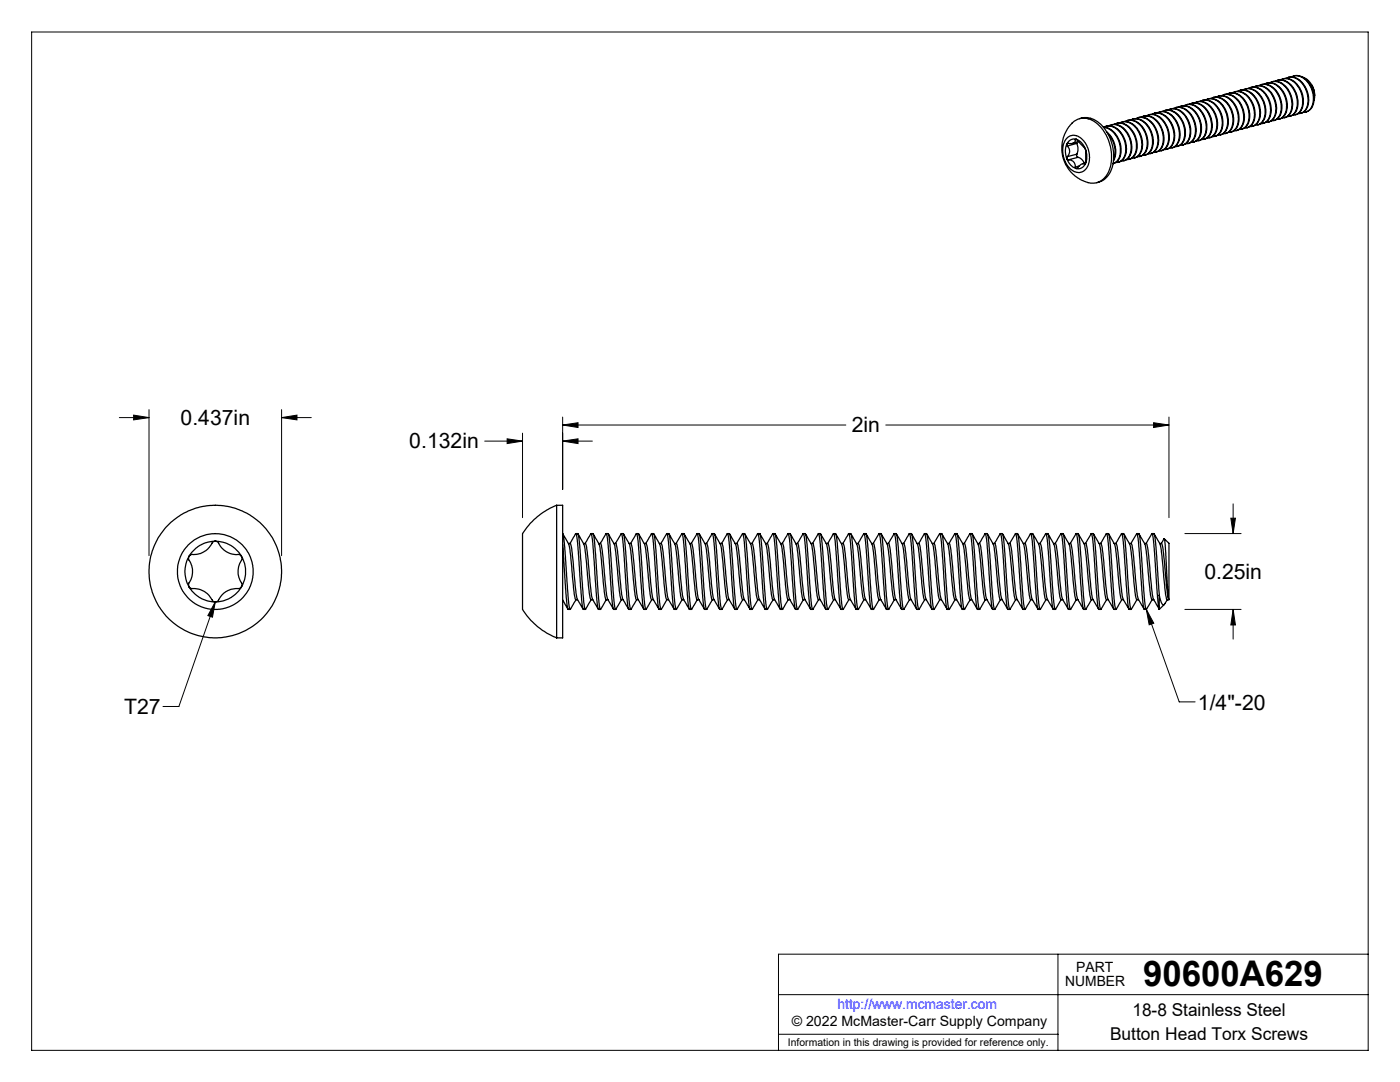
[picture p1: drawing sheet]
<svg xmlns="http://www.w3.org/2000/svg" width="279mm" height="216mm" viewBox="0 0 279 216" stroke-linecap="round" stroke-linejoin="round" font-family="sans-serif">
<g fill="none" stroke="#000" stroke-width=".2">
<path d="M6.3 6.4h266.7v203.2h-266.7zM23.8 83.3h5.9M26.7 82.8l3 .5-3 .5zM29.7 81.7v29.2M56.2 83.3l3.1-.5v1zM56.2 81.7v29.2M56.2 83.3h5.9M96.7 88h7.6M101.2 87.6l3.1 .4-3.1 .5zM104.3 86.4v16.9M112.3 88l3.1-.4v.9zM112.3 84.8l3.1-.5v1z"/>
<path d="M112.3 83.2v14.4M112.3 88h5.9M112.3 84.8h56.5M176.8 84.8h56.5M230.2 84.3l3.1 .5-3.1 .5zM233.3 83.2v20.1M236.5 106.5h11.2M245.6 103.4h1l-.5 3.1zM246.1 100.5v6M43 120.1l-7.3 20.9h-3.2M43 120.1l-.6 3.1-.9-.4zM228.8 121.6l6.5 18.5h3.2"/>
<path d="M228.8 121.6l1.5 2.8-1 .3zM236.5 121.6h11.2M246.1 121.6l.5 3.1h-1zM246.1 121.6v5.9M155.4 198.5h117.6M211.1 190.4v19.2M273 190.4h-117.6v19.2M155.4 206.4h55.7"/>
</g>
<g fill="#000">
<path d="M26.7 82.8l3 .5-3 .5zM56.2 83.3l3.1-.5v1zM101.2 87.6l3.1 .4-3.1 .5zM112.3 88l3.1-.4v.9zM245.6 103.4h1l-.5 3.1zM246.1 121.6l.5 3.1h-1zM112.3 84.8l3.1-.5v1zM230.2 84.3l3.1 .5-3.1 .5z"/>
<path d="M43 120.1l-.6 3.1-.9-.4zM228.8 121.6l1.5 2.8-1 .3z"/>
</g>
<g fill="none" stroke="#000" stroke-width=".25">
<path d="M240.6 19.9a3 3 0 0 1 3.8 2 4 4 0 0 1-.4 4.8l-1 .3M241 19.8a3.3 3.3 0 0 1 3.7 2.4 3.6 3.6 0 0 1-.8 4.6l-.4 .1M241.6 19.6a2.97 2.97 0 0 1 3.9 2 3.8 3.8 0 0 1-.6 4.9l-.8 .2M242.1 19.5a3.3 3.3 0 0 1 3.7 2.4 4 4 0 0 1-.5 4.4l-.7 .3M242.7 19.4a2.9 2.9 0 0 1 3.7 1.6 4.2 4.2 0 0 1-.1 5l-.5 .3-.7 .1M243.2 19.2a3.3 3.3 0 0 1 3.7 2.5 3.8 3.8 0 0 1-.7 4.4l-.6 .3M243.8 19.1a2.78 2.78 0 0 1 3.5 1.3 4.5 4.5 0 0 1 .2 5.2l-.4 .3-.9 .2M244.2 18.9a3.4 3.4 0 0 1 3.8 2.7 3.5 3.5 0 0 1-.9 4.3l-.4 .2M244.8 18.8a2.97 2.97 0 0 1 3.9 2 3.9 3.9 0 0 1-.5 4.8l-.9 .2M245.3 18.6a3.2 3.2 0 0 1 3.7 2.3 4 4 0 0 1-.5 4.5l-.7 .4M245.9 18.5a2.79 2.79 0 0 1 3.6 1.5 4.3 4.3 0 0 1 0 5.1l-.4 .3-.7 .1M246.4 18.3a3.1 3.1 0 0 1 3.5 2.2 4.1 4.1 0 0 1-.3 4.7l-.8 .3"/>
<path d="M247 18.2a2.84 2.84 0 0 1 3.7 1.7 4.2 4.2 0 0 1-.2 5l-.6 .3-.5 .1M247.4 18a3.4 3.4 0 0 1 3.8 2.7 3.5 3.5 0 0 1-.9 4.4l-.4 .1M248 17.9a3 3 0 0 1 3.9 2 3.9 3.9 0 0 1-.4 4.8l-1 .3M248.5 17.7a3.5 3.5 0 0 1 3.8 2.9 3.4 3.4 0 0 1-1 4.2l-.3 .1M249.1 17.6a2.96 2.96 0 0 1 3.8 1.9 4.1 4.1 0 0 1-.2 4.8l-.5 .3-.6 .1M249.6 17.5a3.3 3.3 0 0 1 3.6 2.3 3.8 3.8 0 0 1-.5 4.6l-.6 .2M250.2 17.4a2.9 2.9 0 0 1 3.7 1.6 4 4 0 0 1-.3 5.1l-.9 .3M250.6 17.2a3.2 3.2 0 0 1 3.7 2.3 3.8 3.8 0 0 1-.7 4.7l-.5 .1M251.2 17.1a2.97 2.97 0 0 1 3.9 1.9 3.8 3.8 0 0 1-.5 4.9l-.9 .2M251.7 16.9a3.3 3.3 0 0 1 3.8 2.6 3.5 3.5 0 0 1-.9 4.4l-.4 .2M252.3 16.8a2.72 2.72 0 0 1 3.5 1.3 4.3 4.3 0 0 1 .1 5.3l-.2 .2-.9 .2M252.8 16.6a3.3 3.3 0 0 1 3.7 2.5 3.8 3.8 0 0 1-.7 4.5l-.5 .2"/>
<path d="M253.4 16.5a2.79 2.79 0 0 1 3.6 1.5 4.4 4.4 0 0 1 .1 5l-.5 .4-.7 .1M253.9 16.3a3.1 3.1 0 0 1 3.5 2.2 4.1 4.1 0 0 1-.4 4.7l-.7 .3M254.5 16.2a2.97 2.97 0 0 1 3.8 2 3.8 3.8 0 0 1-.4 4.8l-1 .2M254.9 16.1a3.3 3.3 0 0 1 3.8 2.6 3.5 3.5 0 0 1-.9 4.4l-.4 .1M255.6 15.9a2.79 2.79 0 0 1 3.6 1.5 4.6 4.6 0 0 1 .1 5.1l-.5 .3-.8 .2M256 15.7a3.5 3.5 0 0 1 3.8 2.7 3.7 3.7 0 0 1-.7 4.2l-.6 .3M256.6 15.6a3 3 0 0 1 3.9 2 4 4 0 0 1-.5 4.8l-.9 .3M257.1 15.5a3.4 3.4 0 0 1 3.7 2.6 3.6 3.6 0 0 1-.8 4.4l-.5 .1M257.7 15.3a3 3 0 0 1 3.8 2 4 4 0 0 1-.3 4.7l-.6 .4h-.5M258.1 15.2a3.3 3.3 0 0 1 3.7 2.4 3.6 3.6 0 0 1-.6 4.5l-.6 .2M260 15.4a4 4 0 0 1 2.2 4.6M261.8 16.9l.4 1 .2 1.2"/>
<path d="M212.8 27.7l.8-.6h1.2l1 .5 .9 1 .5 1.4 .3 1.5-.4 1.6-.8 1-.8 .3-1.2-.2-.8-.7-.8-1-.5-1.4-.1-1.5 .2-.9zM212.9 28.8l-.3 1 .3 1.9M212.9 31.7l.8 1.2 1.1 .7M212.9 31.7l.3 .2M212.9 28.8l.1 .3M213 29.1a1.45 1.45 0 0 1 0 2.2M213 31.3l-.1 .4M213.2 31.9a1.29 1.29 0 0 1 1.4 1.4M214 24.5l.2-.2a3.7 3.7 0 0 1 5.2 .8l1.3 1.8 .9 2.2 .2 1.6v1.3l-.2 1.2-.3 1a3.5 3.5 0 0 1-5.3 1.8l-1.4-.9-1.2-1.2-.8-1.3-.6-1.7-.1-1.8 .3-1.7 .8-1.6zM214.6 27.9a.94 .94 0 0 1-1.4 .7l-.3 .2M214.6 33.3l.2 .3M214.8 27.8l.6 .3 .5 .4 .7 1.2"/>
<path d="M214.8 27.8l-.6-.1-.5 .2-.5 .4-.3 .5M214.8 27.8l1.8 1.9M214.8 27.8l-.2 .1M214.8 28.4l.1 .2M214.9 27.8l-.3 .1M214.9 30.8v.4l.2 .2M214.9 28.6l.2 .8v.7l-.2 .7M214.9 28.6l-1.9 .5M214.9 30.8l-1.9 .5M215.1 31.4l.7 .3 .6 .9M215.1 31.4l-1.9 .5M215.3 28.3l-1.2 .3"/>
<path d="M215.4 33.1l-.8 .2M215.4 23.7l.5-.1a4.9 4.9 0 0 1 5.2 3l.8 1.9 .3 2v1.4l-.2 1.5-.4 1-.5 .7a3.2 3.2 0 0 1-1.8 1.2l-.4 .1M216.4 32.8a.9 .9 0 0 0-1.2 .5l-.4 .3M216.6 32.7l-.2 .1M216.6 29.7l.3 1.1v.9l-.3 1M216.6 32.7l-.3 .4-.6 .5h-.9M216.6 29.7v3M216.7 32.5l-.7 .2M220.2 25.4a4.3 4.3 0 0 1 3.4 4 2.79 2.79 0 0 1-1.5 3.2M220.8 25.2a3.1 3.1 0 0 1 3.5 2.1 4.1 4.1 0 0 1-.3 4.7l-.8 .4M220.8 25.2h-.1M220.9 26.3a4.9 4.9 0 0 1 1.3 5.8"/>
<path d="M221.1 26.6a5.1 5.1 0 0 1 1.1 5.2M221.3 25.1a2.84 2.84 0 0 1 3.7 1.6 4.2 4.2 0 0 1-.2 5.1l-.4 .2-.6 .1M221.8 24.9a3.5 3.5 0 0 1 3.8 2.8 3.5 3.5 0 0 1-1 4.3h-.2M222.4 24.8a2.96 2.96 0 0 1 3.8 1.8 3.9 3.9 0 0 1-.5 5l-.9 .3M222.7 32.4a2.23 2.23 0 0 0 2-2.6 4.5 4.5 0 0 0-3.3-4.6h-.5l-.7 .2a4 4 0 0 1 3.5 3.6 2.93 2.93 0 0 1-1.6 3.7M222.8 24.6a3.5 3.5 0 0 1 3.9 2.8 3.6 3.6 0 0 1-.9 4.2l-.5 .2M223.4 24.5a3 3 0 0 1 3.9 2 4 4 0 0 1-.4 4.8l-1 .3M223.9 24.3a3.2 3.2 0 0 1 3.6 2.2 3.9 3.9 0 0 1-.6 4.8l-.5 .2M224.4 32l-.1 .1M224.5 24.2a2.97 2.97 0 0 1 3.9 2 4 4 0 0 1-.5 4.8l-.5 .3h-.4M225 24.1a3.3 3.3 0 0 1 3.7 2.6 3.5 3.5 0 0 1-.8 4.4l-.4 .1M225.6 24a2.9 2.9 0 0 1 3.7 1.6 4.3 4.3 0 0 1-.1 5l-.6 .3-.6 .1"/>
<path d="M226 23.8a3.3 3.3 0 0 1 3.8 2.4 3.8 3.8 0 0 1-.7 4.5l-.6 .2M226.7 23.7a2.79 2.79 0 0 1 3.6 1.5 4.2 4.2 0 0 1-.1 5.2l-1.1 .3M227.1 23.5a3.4 3.4 0 0 1 3.8 2.6 3.5 3.5 0 0 1-.9 4.4l-.4 .2M227.7 23.4a2.97 2.97 0 0 1 3.9 2 4 4 0 0 1-.4 4.7l-.6 .3h-.4M228.2 23.2a3.3 3.3 0 0 1 3.8 2.7 3.5 3.5 0 0 1-.9 4.3l-.4 .2M228.8 23.1a2.79 2.79 0 0 1 3.6 1.5 4.4 4.4 0 0 1 0 5.1l-.4 .3-.8 .1M229.4 22.9a3.2 3.2 0 0 1 3.5 2.3 3.8 3.8 0 0 1-.6 4.6l-.6 .3M229.4 22.9h-.2M229.9 22.8a2.84 2.84 0 0 1 3.7 1.6 4.2 4.2 0 0 1-.2 5.1l-.5 .3h-.6M230.3 22.6a3.4 3.4 0 0 1 3.8 2.7 3.8 3.8 0 0 1-.6 4.2l-.7 .3M230.9 22.5a3 3 0 0 1 3.9 2 4 4 0 0 1-.3 4.7l-.4 .2-.7 .2M231.4 22.3a3.4 3.4 0 0 1 3.8 2.7 3.6 3.6 0 0 1-.9 4.4l-.4 .1"/>
<path d="M232 22.2a2.99 2.99 0 0 1 3.8 1.9 4 4 0 0 1-.4 4.9l-.9 .3M232.4 22a3.3 3.3 0 0 1 3.7 2.3 3.8 3.8 0 0 1-.6 4.7l-.6 .2M233.1 21.9a2.91 2.91 0 0 1 3.8 1.9 4.1 4.1 0 0 1-.2 4.8l-.5 .3-.7 .1M233.5 21.8a3.3 3.3 0 0 1 3.7 2.4 3.8 3.8 0 0 1-.6 4.5l-.6 .2M234.1 21.7a2.97 2.97 0 0 1 3.9 1.9 4 4 0 0 1-.4 4.8l-1 .3M234.6 21.5a3.3 3.3 0 0 1 3.8 2.6 3.5 3.5 0 0 1-1 4.5h-.3M235.2 21.4a2.81 2.81 0 0 1 3.6 1.5 4.5 4.5 0 0 1 .1 5l-.5 .4-.7 .1M235.7 21.2a3.3 3.3 0 0 1 3.7 2.5 3.9 3.9 0 0 1-.6 4.4l-.6 .3M236.3 21.1a2.79 2.79 0 0 1 3.6 1.5 4.3 4.3 0 0 1 0 5.1l-.4 .3-.8 .1M236.7 20.9a3 3 0 0 1 3.5 2 4.3 4.3 0 0 1-.2 4.8l-.8 .4M237.3 20.8a2.97 2.97 0 0 1 3.9 2 4 4 0 0 1-.3 4.7l-.6 .3h-.5M237.8 20.6a3.1 3.1 0 0 1 3.6 2.3 3.9 3.9 0 0 1-.5 4.6l-.6 .3"/>
<path d="M238.4 20.5a2.81 2.81 0 0 1 3.6 1.5 4.4 4.4 0 0 1 0 5.1l-.4 .3-.7 .2M238.9 20.3a3.5 3.5 0 0 1 3.8 2.8 3.5 3.5 0 0 1-.8 4.2l-.5 .2M239.5 20.2a2.96 2.96 0 0 1 3.8 1.8 4.1 4.1 0 0 1-.2 4.8l-.4 .3-.8 .2M240 20a3.4 3.4 0 0 1 3.7 2.7 3.7 3.7 0 0 1-.7 4.3l-.6 .2M37.7 111a6.1 6.1 0 0 0 0 6.1M37.7 117.1a6.1 6.1 0 0 0 5.3 3M37.7 117.1l.4 .3a4.5 4.5 0 0 1 4.5 2.6l.4 .1M37.7 111l-.1 .4a4.7 4.7 0 0 1 .5 4.3l-.2 .4a.95 .95 0 0 0-.2 1M43 108a6 6 0 0 1 5.2 3M43 108a6.1 6.1 0 0 0-5.3 3M43 108h-.2a2.04 2.04 0 0 0-1 1.2 4.3 4.3 0 0 1-3.7 1.5l-.4 .3M43 108h.1a1.9 1.9 0 0 1 1 1.2 4.3 4.3 0 0 0 3.7 1.5l.4 .3"/>
<path d="M48.2 111a6.1 6.1 0 0 1 0 6.1M48.2 117.1a6 6 0 0 1-5.2 3M48.2 111v.1a1.05 1.05 0 0 1-.3 1.2 4.2 4.2 0 0 0 .4 4.3l-.1 .5M48.2 117.1l-.1 .1a.97 .97 0 0 1-1.1 .2 4.4 4.4 0 0 0-3.6 2.5l-.4 .2M111.1 100.8a13.1 13.1 0 0 0-6.8 5.8v14.8a6.6 6.6 0 0 0 2.1 2.8 15.3 15.3 0 0 0 4.7 3.1M111.1 100.8h1.2v26.5h-1.2M111.1 100.8v26.5M112.3 106.5l.4 2.8 .7 10.4 .4 1.9 1.2-1.9M112.3 119.7l1 1.9M112.3 108.7l.8 11.8 .2 1.1h.5M112.3 106.5l.2 .4a6.7 6.7 0 0 1 1.4 4.5l.7 7 .3 1.3M113.5 108.4h.3"/>
<path d="M113.8 108.4l1.1-1.9 .5 2.8 .7 11 .3 1.3h.4M113.8 108.4a22.9 22.9 0 0 1 .8 6l.3 3.1a5.6 5.6 0 0 0 1.2 3.6l.3 .5M114.9 106.5h.5l.2 1.1 .9 12.5 .3 1.5 1.2-1.9M114.9 119.7h.4M115.4 106.5l.2 .4a6.7 6.7 0 0 1 1.3 4.5l.7 6.8 .3 1.5M116.5 108.4a.4 .4 0 0 1 .4 .1 .4 .4 0 0 1 .1 .4l.9 8.6a5.7 5.7 0 0 0 1.4 3.8l.1 .3M116.8 108.4l1.2-1.9 .3 1.9 .9 11.9 .2 1.2 .4 .1M117.9 106.5h.5l.2 1.1 .9 11.8 .3 2.2 1.2-1.9M117.9 119.7h.4M118.4 106.5l.2 .4a6.7 6.7 0 0 1 1.4 4.5l.6 6.6 .4 1.7M119.5 108.4a.46 .46 0 0 1 .5 .2 .46 .46 0 0 1 .1 .5l.9 8.9a5.6 5.6 0 0 0 1.3 3.3l.1 .3M119.8 108.4l1.2-1.9 .2 .6 .2 1.9 .8 11.7 .2 .9h.5"/>
<path d="M121 119.7h.3M121 106.5h.4l.2 .9 .9 12.5 .2 1.5 .2 .2M121.4 106.5l.1 .2a6.7 6.7 0 0 1 1.3 2.9l1 9.5a.44 .44 0 0 0 .1 .5 .44 .44 0 0 0 .5 .1M122.5 108.4h.2a.34 .34 0 0 1 .3 .5l1 9.1a5.8 5.8 0 0 0 1.3 3.3l.1 .3M122.8 108.4l1.2-1.9 .4 2.2 .8 11.8 .3 1.1h.4M124 106.5h.4l.2 .7 .9 12.5 .3 1.7 .1 .2M124 119.7l-1.1 1.9M124.4 106.5l.1 .2a6.3 6.3 0 0 1 1.3 2.9l1 9.5a.43 .43 0 0 0 .6 .6M125.6 108.4a.39 .39 0 0 1 .4 .1 .39 .39 0 0 1 .1 .4l.9 8.6a5.4 5.4 0 0 0 1.2 3.6l.3 .5M125.9 108.4l1.1-1.9 .4 1.5 .8 12.3 .3 1.3h.4M127 106.5h.5l.2 1.3 .7 10.7 .3 2.4 .2 .7 1.2-1.9M127.1 119.7l-1.2 1.9"/>
<path d="M127.5 106.5l.4 .7a7.1 7.1 0 0 1 1.2 4.5l.7 7.4a.47 .47 0 0 0 .6 .6M128.6 108.4a.38 .38 0 0 1 .4 .1 .38 .38 0 0 1 .1 .4l.9 8.6a5.7 5.7 0 0 0 1.4 3.8l.1 .3M128.9 108.4l1.2-1.9 .3 1.9 .9 11.9 .2 1.2 .4 .1M130 106.5h.5l.2 1.1 .9 11.8 .3 2.2 1.2-1.9M130.5 106.5l.2 .4a6.7 6.7 0 0 1 1.4 4.5l.8 7.7a.47 .47 0 0 0 .5 .6M131.6 108.4h.3M131.9 108.4l1.2-1.9 .4 2.5 .8 11.1 .3 1.5M131.9 108.4a21.5 21.5 0 0 1 .8 6l.4 3.6a6.7 6.7 0 0 0 1.4 3.6M133.1 106.5h.4l.1 .1 .2 1.4 .8 11.7a2.9 2.9 0 0 0 .4 1.9l1.1-1.9M133.5 106.5l.1 .2a6.7 6.7 0 0 1 1.3 2.9l1 9.5a.47 .47 0 0 0 .6 .6M134.6 108.4h.4M134.9 108.4l1.2-1.9 .4 2.2 .8 11.8 .3 1.1h.4"/>
<path d="M135 108.4l.4 1.7 .7 7.9a5.6 5.6 0 0 0 1.3 3.3l.1 .3M136.1 106.5h.4l.2 .9 .8 11.4 .5 2.8 1.2-1.9M136.5 106.5l.1 .2a6.3 6.3 0 0 1 1.3 2.9l.8 7.9 .2 1.3 .2 .9M137.7 108.4a.39 .39 0 0 1 .4 .1 .39 .39 0 0 1 .1 .4l.9 8.6a6.2 6.2 0 0 0 1.3 3.8l.2 .3M138 108.4l1.1-1.9 .4 2.2 .9 11.8 .2 1.1h.4M139.1 106.5h.5l.2 1.3 .9 11.9 .3 1.9 1.2-1.9M139.1 119.7h.4M139.6 106.5l.2 .4a6.7 6.7 0 0 1 1.3 4.5l.9 7.7a.43 .43 0 0 0 .5 .6M140.7 108.4a.38 .38 0 0 1 .4 .1 .38 .38 0 0 1 .1 .4l.9 8.6a5.7 5.7 0 0 0 1.4 3.8l.1 .3M141 108.4l1.2-1.9 .4 2.8 .8 11 .2 1.3h.4M142.2 106.5h.4l.2 1.1 .9 11.8 .3 2.2 1.2-1.9M142.6 106.5l.2 .4a6.7 6.7 0 0 1 1.4 4.5l.6 6.8 .4 1.5"/>
<path d="M143.7 108.4a.49 .49 0 0 1 .5 .2 .49 .49 0 0 1 .1 .5l.9 8.7a6.5 6.5 0 0 0 1.4 3.8M144 108.4l1.2-1.9 .4 2.5 .8 11.7 .2 .8 .5 .1M145.2 119.7h.3M145.2 106.5h.4l.1 .1 .2 1.6 .8 11.2 .2 1.8 .2 .4M145.6 106.5l.4 .7a5.7 5.7 0 0 1 1.2 3.9l.8 8a.47 .47 0 0 0 .6 .6M146.7 108.4a.46 .46 0 0 1 .5 .2 .46 .46 0 0 1 .1 .5l.9 8.9a5.6 5.6 0 0 0 1.3 3.3l.2 .3M147 108.4l1.2-1.9 .4 1.7 .9 12.5 .2 .9h.4M148.2 106.5h.4l.2 .9 1 12.5 .2 1.5 .1 .2M148.2 119.7l-1.1 1.9M148.6 106.5l.1 .2a6.3 6.3 0 0 1 1.3 2.9l1 9.5a.44 .44 0 0 0 .1 .5 .44 .44 0 0 0 .5 .1M149.8 108.4a.39 .39 0 0 1 .4 .1 .39 .39 0 0 1 .1 .4l.9 8.9a5.9 5.9 0 0 0 1.3 3.5l.2 .3M150.1 108.4l1.1-1.9 .4 2.2 .9 11.8 .2 1.1h.4"/>
<path d="M151.2 106.5h.5l.2 1.3 .9 11.9 .3 1.9 1.2-1.9M151.3 119.7l-1.2 1.9M151.7 106.5l.1 .2a6.9 6.9 0 0 1 1.4 4.7l.9 7.7a.43 .43 0 0 0 .5 .6M152.8 108.4h.3M153.1 108.4l1.2-1.9 .4 2.8 .8 11 .2 1.3h.4M153.1 108.4a22.9 22.9 0 0 1 .8 6l.3 3.1a5.6 5.6 0 0 0 1.2 3.6l.3 .5M154.3 106.5h.4l.2 1.1 .9 12.5 .3 1.5 1.2-1.9M154.7 106.5l.2 .4a6.7 6.7 0 0 1 1.4 4.5l.8 7.7a.47 .47 0 0 0 .5 .6M155.8 108.4h.3M156.1 108.4l1.2-1.9 .4 1.9 .8 11.9 .2 1.2 .5 .1M156.1 108.4a21.5 21.5 0 0 1 .8 6l.3 3.1a5.7 5.7 0 0 0 1.4 3.8l.1 .3M157.3 106.5h.4l.2 1.1 .9 11.8 .3 2.2 1.2-1.9"/>
<path d="M157.7 106.5l.2 .4a6.7 6.7 0 0 1 1.4 4.5l.8 7.7a.47 .47 0 0 0 .6 .6M158.8 108.4h.4M159.1 108.4l1.2-1.9 .4 1.7 .7 10.4 .2 2.1 .2 .9M159.2 108.4l.2 .5 .2 1.2 .7 7.9a5.6 5.6 0 0 0 1.3 3.3l.2 .3M160.3 106.5h.4l.2 .9 .9 11.7 .4 2.5 1.2-1.9M160.7 106.5l.2 .2a6.7 6.7 0 0 1 1.2 2.9l.8 8.2 .4 1.9M161.9 108.4h.1a.34 .34 0 0 1 .4 .5l.9 9.1a5.8 5.8 0 0 0 1.3 3.3l.2 .3M162.2 108.4l1.1-1.9 .4 2.2 .9 11.8 .2 1.1h.4M163.3 106.5h.5l.2 1.3 .9 11.9 .3 1.9 1.2-1.9M163.3 119.7h.4M163.8 106.5l.1 .2a6.3 6.3 0 0 1 1.3 2.9l.7 7.9 .3 1.9 .2 .3M164.9 108.4a.39 .39 0 0 1 .4 .1 .39 .39 0 0 1 .1 .4l.9 8.6a5.4 5.4 0 0 0 1.3 3.6l.2 .5"/>
<path d="M165.2 108.4l1.2-1.9 .3 1.5 .9 12.5 .2 1.1h.4M166.4 106.5h.4l.2 1.3 .8 10.7 .2 2.4 .2 .7 1.2-1.9M166.4 119.7h.3M166.8 106.5l.4 .7a7.1 7.1 0 0 1 1.2 4.5l.7 6.7 .3 1.3M167.9 108.4a.38 .38 0 0 1 .4 .1 .38 .38 0 0 1 .2 .4l.8 8.6a5.7 5.7 0 0 0 1.4 3.8l.2 .3M168.2 108.4l1.2-1.9 .4 1.9 .8 11.9 .2 1.2 .5 .1M169.4 106.5h.4l.2 1.1 .9 11.8 .3 2.2 1.2-1.9M169.4 119.7h.3M169.8 106.5l.2 .4a6.7 6.7 0 0 1 1.4 4.5l.8 7.7a.47 .47 0 0 0 .6 .6M170.9 108.4a.49 .49 0 0 1 .5 .2 .49 .49 0 0 1 .1 .5l.9 8.9a6.7 6.7 0 0 0 1.5 3.6M171.2 108.4l1.3-1.9 .3 2.5 .9 11.7 .1 .8 .5 .1M172.4 106.5h.4l.2 .9 1 12.3a2.9 2.9 0 0 0 .3 1.9"/>
<path d="M172.8 106.5l.2 .2a6.7 6.7 0 0 1 1.2 2.9l1 9.5a.47 .47 0 0 0 .6 .6M174 108.4a.46 .46 0 0 1 .4 .2 .46 .46 0 0 1 .1 .5l.9 8.9a5.6 5.6 0 0 0 1.4 3.3l.1 .3M174.3 108.4l1.1-1.9 .4 2.2 .9 11.8 .2 1.1h.4M175.4 106.5h.5l.2 .9 .8 11.4 .4 2.8 1.2-1.9M175.5 119.7l-1.2 1.9M175.9 106.5l.1 .2a6.3 6.3 0 0 1 1.3 2.9l1 9.5a.44 .44 0 0 0 .1 .5 .44 .44 0 0 0 .4 .1M177 108.4h.3M177.3 108.4l1.2-1.9 .4 2.2 .8 11.8 .2 1.1h.4M177.3 108.4l.4 1.5 .7 7.6a6.2 6.2 0 0 0 1.4 3.8l.1 .3M178.5 106.5h.4l.2 1.3 .9 11.9 .3 1.9 1.2-1.9M178.9 106.5l.2 .4a6.7 6.7 0 0 1 1.4 4.5l.8 7.7a.43 .43 0 0 0 .5 .6M180 108.4a.38 .38 0 0 1 .4 .1 .38 .38 0 0 1 .2 .4l.8 8.6a5.7 5.7 0 0 0 1.4 3.8l.2 .3"/>
<path d="M180.3 108.4l1.2-1.9 .4 2.8 .8 11 .3 1.3h.4M181.5 106.5h.4l.2 1.1 .9 11.8 .4 2.2 1.1-1.9M181.9 106.5l.2 .4a6.7 6.7 0 0 1 1.4 4.5l.8 7.7a.47 .47 0 0 0 .6 .6M183 108.4h.4M183.3 108.4l1.3-1.9 .3 2.5 .8 11.1 .3 1.5M183.4 108.4a21.5 21.5 0 0 1 .7 6l.4 3.4a6.5 6.5 0 0 0 1.5 3.8M184.5 106.5h.4l.1 .1 .2 1.6 .8 11.2 .4 2.2 1.2-1.9M184.9 106.5l.4 .7a5.7 5.7 0 0 1 1.2 3.9l.6 6.9 .4 1.7M186.1 108.4a.46 .46 0 0 1 .4 .2 .46 .46 0 0 1 .1 .5l.9 8.9a5.6 5.6 0 0 0 1.4 3.3l.1 .3M186.4 108.4l1.1-1.9 .4 1.7 .9 12.5 .2 .9h.4M187.5 106.5h.5l.2 .9 .8 11.7 .4 2.5 1.2-1.9M187.5 119.7h.4"/>
<path d="M188 106.5l.1 .2a6.3 6.3 0 0 1 1.3 2.9l.7 8.2 .5 1.9M189.1 108.4a.39 .39 0 0 1 .4 .1 .39 .39 0 0 1 .1 .4l.9 8.9a5.9 5.9 0 0 0 1.4 3.5l.1 .3M189.4 108.4l1.2-1.9 .4 2.2 .8 11.8 .2 1.1h.4M190.6 106.5h.4l.2 1.3 .9 11.9 .3 1.9 1.2-1.9M190.6 119.7h.3M191 106.5l.1 .2a6.9 6.9 0 0 1 1.5 4.7l.8 7.7a.43 .43 0 0 0 .5 .6M192.1 108.4h.3M192.4 108.4l1.2-1.9 .4 2.8 .8 11 .3 1.3h.4M192.4 108.4a22.9 22.9 0 0 1 .9 6l.2 3.1a5.6 5.6 0 0 0 1.3 3.6l.3 .5M193.6 106.5h.4l.2 1.1 1 12.5 .3 1.5 1.1-1.9M194 106.5l.2 .4a6.7 6.7 0 0 1 1.4 4.5l.7 6.8 .3 1.5M195.1 108.4a.4 .4 0 0 1 .5 .1 .4 .4 0 0 1 .1 .4l.9 8.6a5.7 5.7 0 0 0 1.3 3.8l.2 .3"/>
<path d="M195.4 108.4l1.3-1.9 .3 1.9 .8 11.9 .2 1.2 .5 .1M196.6 119.7h.4M196.6 106.5h.4l.3 1.1 .8 11.8 .2 1.8 .2 .4M197.1 106.5l.2 .4a6.7 6.7 0 0 1 1.3 4.5l.8 7.7a.47 .47 0 0 0 .6 .6M198.2 108.4a.49 .49 0 0 1 .5 .2 .49 .49 0 0 1 .1 .5l.8 8.9a5.6 5.6 0 0 0 1.4 3.3l.1 .3M198.5 108.4l1.1-1.9 .2 .6 .3 1.9 .8 11.7 .2 .9h.4M199.6 106.5h.5l.2 .9 .8 11.7 .4 2.5 1.2-1.9M199.7 119.7l-1.2 1.9M200.1 106.5l.1 .2a6.7 6.7 0 0 1 1.3 2.9l1 9.5a.44 .44 0 0 0 .1 .5 .44 .44 0 0 0 .4 .1M201.2 108.4h.3M201.5 108.4l1.2-1.9 .4 2.2 .8 11.8 .3 1.1h.4M201.5 108.4l.4 1.7 .8 7.9a5.8 5.8 0 0 0 1.3 3.3l.1 .3"/>
<path d="M202.7 106.5h.4l.2 1.3 .9 11.9 .3 1.9 1.2-1.9M203.1 106.5l.1 .2a6.3 6.3 0 0 1 1.3 2.9l1 9.5a.43 .43 0 0 0 .5 .6M204.2 108.4h.4M204.5 108.4l1.2-1.9 .3 1.5 .9 12.5 .3 1.1h.4M204.6 108.4l.4 2.4 .6 6.7a5.4 5.4 0 0 0 1.3 3.6l.3 .5M205.7 106.5h.4l.3 1.3 .7 10.7 .3 2.4 .2 .7 1.1-1.9M206.1 106.5l.5 .7a7.1 7.1 0 0 1 1.2 4.5l.7 7.4a.47 .47 0 0 0 .6 .6M207.3 108.4h.3M207.5 108.4l1.3-1.9 .4 3.6 .7 9.6 .3 1.9M207.6 108.4a21.5 21.5 0 0 1 .8 5.7l.3 3.4a5.7 5.7 0 0 0 1.3 3.8l.2 .3M208.7 106.5h.4l.3 1.1 .8 11.8 .4 2.2 1.2-1.9M209.2 106.5l.2 .4a6.7 6.7 0 0 1 1.3 4.5l.8 7.7a.47 .47 0 0 0 .6 .6"/>
<path d="M210.3 108.4h.3M210.6 108.4l1.2-1.9 .4 2.5 .7 11.1 .4 1.5M210.6 108.4a21.5 21.5 0 0 1 .8 6l.3 3.6a6.7 6.7 0 0 0 1.5 3.6M211.7 106.5h.5l.2 .9 .9 12.3a2.9 2.9 0 0 0 .4 1.9l1.1-1.9M212.2 106.5l.1 .2a6.7 6.7 0 0 1 1.3 2.9l.8 8.4 .4 1.7M213.3 108.4a.46 .46 0 0 1 .5 .2 .46 .46 0 0 1 .1 .5l.9 8.9a5.6 5.6 0 0 0 1.3 3.3l.1 .3M213.6 108.4l1.2-1.9 .4 2.2 .8 11.8 .3 1.1h.4M214.8 106.5h.4l.2 .9 .8 11.4 .4 2.8 1.2-1.9M214.8 119.7h.3M215.2 106.5l.1 .2a6.3 6.3 0 0 1 1.3 2.9l1 9.5a.44 .44 0 0 0 .1 .5 .44 .44 0 0 0 .5 .1M216.3 108.4a.39 .39 0 0 1 .4 .1 .39 .39 0 0 1 .2 .4l.8 8.6a6.2 6.2 0 0 0 1.4 3.8l.2 .3M216.6 108.4l1.2-1.9 .4 2.2 .8 11.8 .3 1.1h.4"/>
<path d="M217.8 106.5h.4l.3 1.3 .8 11.9 .4 1.9 1.2-1.9M218.2 106.5l.2 .4a6.7 6.7 0 0 1 1.4 4.5l.8 7.7a.43 .43 0 0 0 .6 .6M219.4 108.4a.38 .38 0 0 1 .4 .1 .38 .38 0 0 1 .1 .4l.9 8.6a5.6 5.6 0 0 0 1.2 3.6l.3 .5M219.6 108.4l1.2-1.9 .5 2.8 .7 11 .3 1.3h.4M220.8 106.5h.5l.2 1.1 .8 11.8 .4 2.2 1.2-1.9M221.3 106.5l.2 .4a6.7 6.7 0 0 1 1.3 4.5l.8 7.7a.47 .47 0 0 0 .6 .6M222.4 108.4a.49 .49 0 0 1 .5 .2 .49 .49 0 0 1 .1 .5l.8 8.7a6.5 6.5 0 0 0 1.5 3.8M222.7 108.4l1.2-1.9 .4 2.5 .8 11.7 .2 .8 .4 .1M223.8 106.5h.4l.1 .1 .3 1.6 .8 11.2 .2 1.8 .2 .4M224.3 106.5l.4 .7a5.7 5.7 0 0 1 1.1 3.9l.9 8a.47 .47 0 0 0 .5 .6M225.4 108.4a.46 .46 0 0 1 .5 .2 .46 .46 0 0 1 .1 .5l.9 8.9a5.6 5.6 0 0 0 1.3 3.3l.2 .3M225.7 108.4l1.2-1.9 .3 1.7 .9 12.5 .3 .9h.4"/>
<path d="M226.9 106.5h.4l.2 .9 .9 11.7 .3 2.5 1.2-1.9M226.9 119.7l-1.1 1.9M227.3 106.5l.1 .2a6.3 6.3 0 0 1 1.3 2.9l1 9.5a.44 .44 0 0 0 .1 .5 .44 .44 0 0 0 .5 .1M228.4 108.4h.4M228.7 108.4l1.2-1.9 .4 2.2 .7 10.4 .4 2.5M228.8 108.4l.3 1.5 .8 7.9a5.9 5.9 0 0 0 1.3 3.5l.2 .3M229.9 106.5h.4l.3 1.3 .8 11M230.3 106.5l.1 .2a6.9 6.9 0 0 1 1.5 4.7l.7 7 .3 1.3M231.4 118.8a2.66 2.66 0 0 0 .8 1.9l.2-.1 .6-.9M231.4 118.8v2.8M231.5 108.4h.3M231.8 108.4a22.9 22.9 0 0 1 .8 6l.3 3.8 .4 1.5h-.4"/>
<path d="M232.3 107.5l1 .9v11.3l-.3-1.7-.3-7.7-.4-2.8-.5 .9M134.6 121.6h.4M161.8 121.6h.4M186 121.6h.4M210.2 121.6h.4M213.3 121.6h.3M232.4 120.6l-1 1"/>
<circle cx="43" cy="114" r="7.6"/>
<circle cx="43" cy="114.1" r="13.2"/>
</g>
<text font-size="7.1" x="228.1" y="196.8">90600A629</text>
<g font-size="4.2">
<text x="36" y="84.7">0.437in</text>
<text x="81.7" y="89.4">0.132in</text>
<text x="170" y="86.2">2in</text>
<text x="240.4" y="115.5">0.25in</text>
<text x="24.8" y="142.5">T27</text>
<text x="239.1" y="141.7">1/4&quot;-20</text>
</g>
<g font-size="3.5">
<text x="226" y="202.8">18-8 Stainless Steel</text>
<text x="221.5" y="207.5">Button Head Torx Screws</text>
</g>
<g font-size="2.8">
<text x="212.6" y="196.8">NUMBER</text>
<text x="214.8" y="194">PART</text>
<text x="158" y="204.8">© 2022 McMaster-Carr Supply Company</text>
</g>
<text font-size="2.8" fill="#00f" x="167.1" y="201.4">http://www.mcmaster.com</text>
<text font-size="2.1" x="157.3" y="208.6">Information in this drawing is provided for reference only.</text>
</svg>
